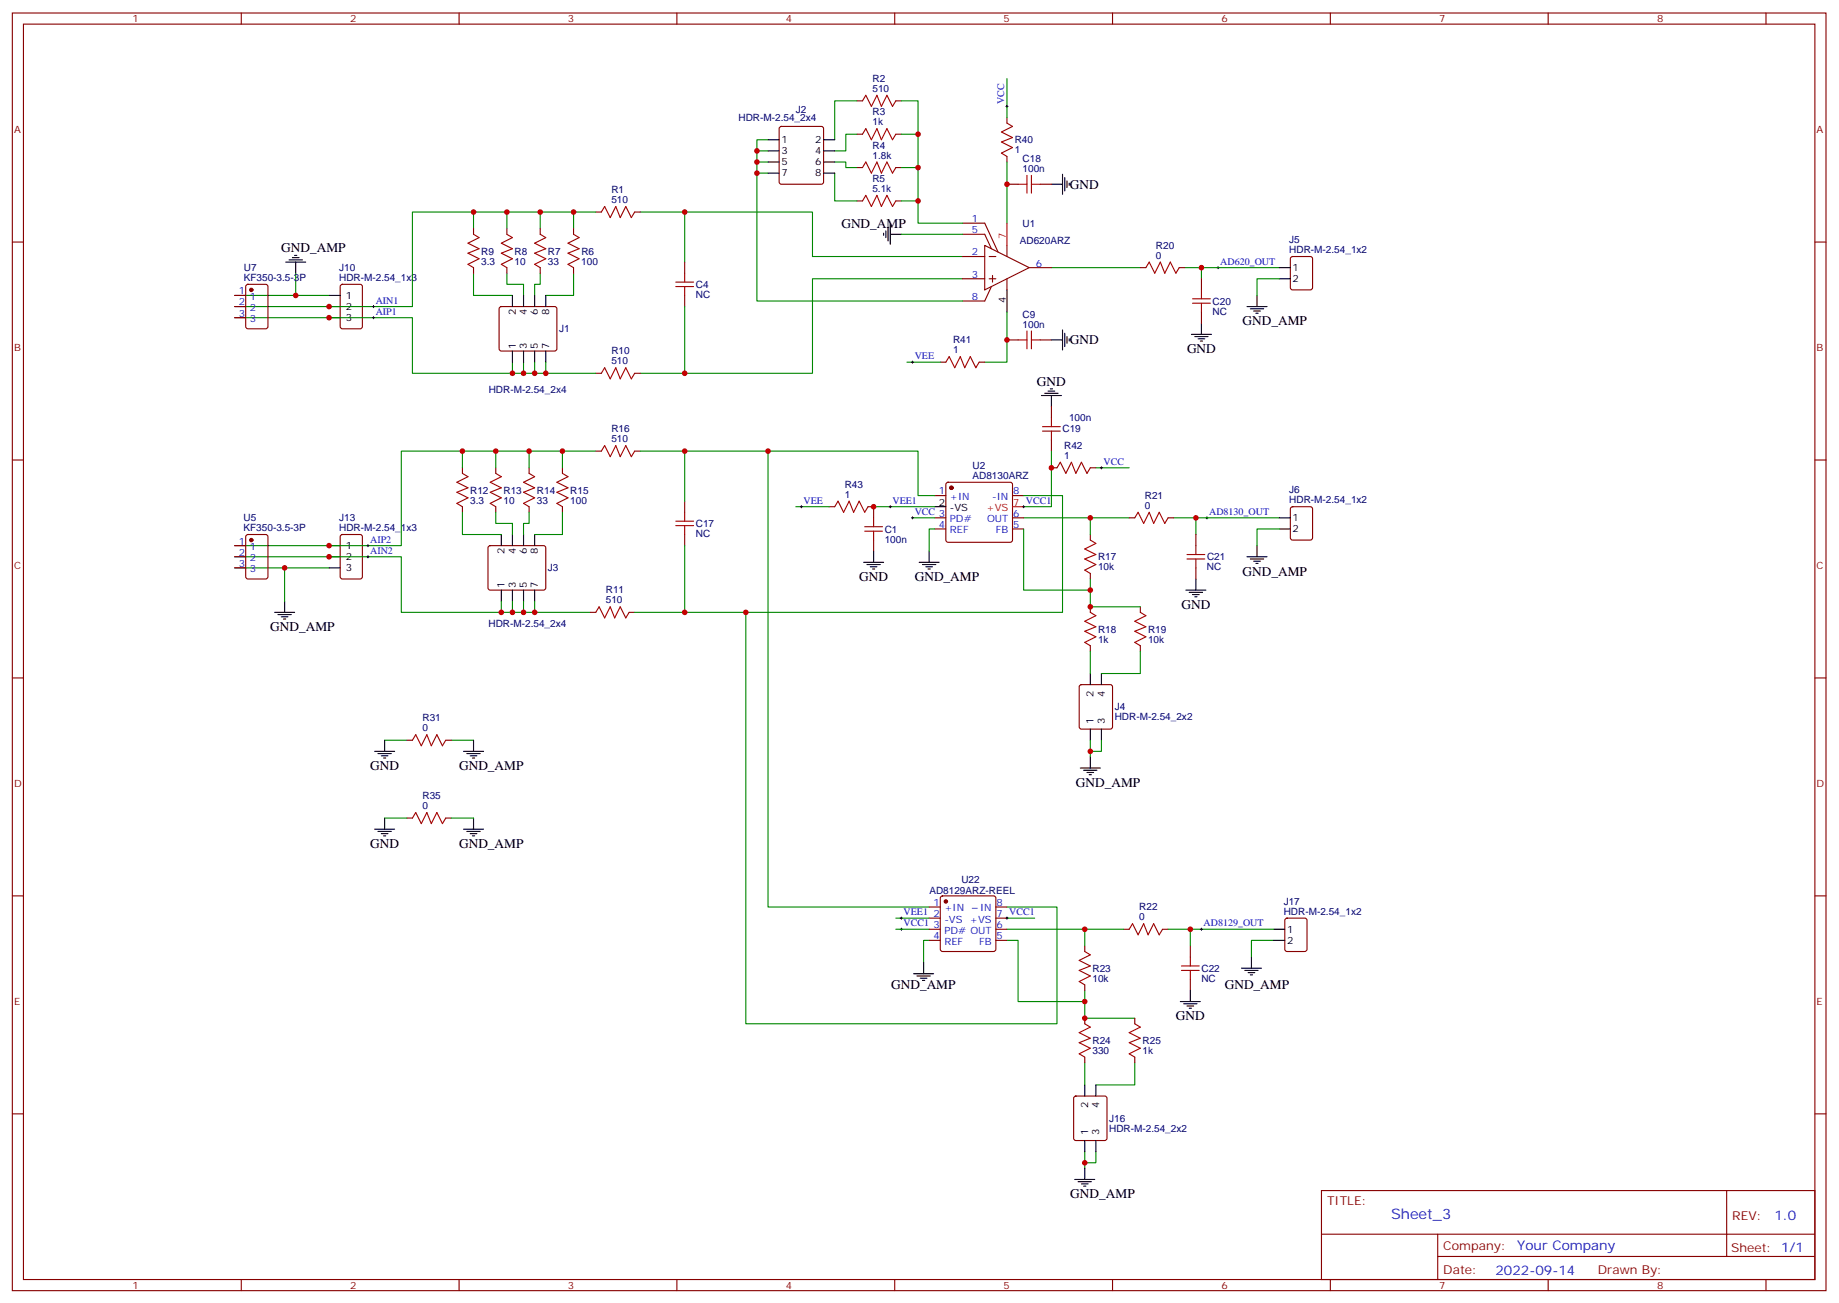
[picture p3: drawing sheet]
<svg xmlns="http://www.w3.org/2000/svg" width="584mm" height="413mm" viewBox="0 0 584 413" stroke-linecap="round" stroke-linejoin="round" font-family="sans-serif">
<g fill="none" stroke="#870000" stroke-width=".35">
<path d="M3.9 4.1h575.7v405.4h-575.7zM7.4 7.7h568.7v398.2h-568.7zM76.6 4.1v3.6M145.7 4.1v3.6M214.9 4.1v3.6M284 4.1v3.6M353.2 4.1v3.6M422.3 4.1v3.6M491.5 4.1v3.6M560.6 4.1v3.6M272 32h1.8M284.4 32h1.7"/>
<path d="M319.7 37.3v1.8M247.6 40.3l.4-.2h12.7l.5 .2 .2 .5v16.9l-.2 .5-.5 .3h-12.7l-.5-.3-.2-.5v-16.9zM272 42.6h1.8M272 53.2h1.8M284.4 42.6h1.7M284.4 53.2h1.7M319.7 58.5h3.5M319.7 49.6v1.8M330.2 58.5h3.6M3.9 76.8h3.5M150.3 72.6v1.7M160.9 72.6v1.7"/>
<path d="M171.5 72.6v1.7M182.1 72.6v1.7M189.1 67.3h1.8M201.5 67.3h1.7M272 63.7h1.8M284.4 63.7h1.7M305.5 74.3h7.1l2.1 4.6M305.5 70.8h7.1l4.2 9.2M312.6 77.9l14.1 7-14.1 7.1zM319.7 77.9v3.5M576.1 76.8h3.5M74.5 93.7h3.5"/>
<path d="M74.5 97.3h3.5M78.2 90.4l.5-.2h5.6l.7 .4 .1 13-.5 .7h-5.9l-.6-.4-.1-13zM108.2 90.4l.5-.2h5.6l.7 .4v13l-.4 .7h-5.9l-.7-.4v-13zM150.3 84.9v1.8M158.7 97.5l.4-.2h17l.5 .2 .2 .5v12.7l-.3 .5-.4 .2h-17l-.5-.3-.2-.4v-12.7zM160.9 84.9v1.8M171.5 84.9v1.8M182.1 84.9v1.8M217.3 83.1v3.6M217.3 93.7v3.6M305.5 88.4h7.1M305.5 81.4h7.1"/>
<path d="M314 88.4h2.1M314 81.4h2.1M314.7 90.9l-2.1 4.6h-7.1M315.1 87.4v2.1M319.7 88.4v3.6M326.7 84.9h7.1M362 84.9h1.7M374.3 84.9h1.8M381.4 88.4v3.6M381.4 99v3.6M409.8 81.6l.5-.2h5.7l.6 .4 .1 9.5-.5 .6-5.9 .1-.6-.5-.1-9.4zM74.5 100.8h3.5"/>
<path d="M189.1 118.4h1.8M201.5 118.4h1.7M298.5 114.9h1.7M310.8 114.9h1.8M319.7 107.8h3.5M330.2 107.8h3.6M333.8 129v3.5M333.8 139.6v3.5M3.9 145.9h3.5M146.8 148.4v1.8M157.4 148.4v1.8M168 148.4v1.8"/>
<path d="M178.5 148.4v1.8M189.1 143.1h1.8M201.5 143.1h1.7M217.3 159v3.5M296.7 157.2h3.5M300.5 153.2l.5-.2h19.7l.5 .2 .2 .5v17.6l-.2 .5-.5 .2h-19.7l-.5-.2-.3-.5v-17.6zM321.4 157.2h3.5M333.8 148.4h1.7M346.1 148.4h1.8M576.1 145.9h3.5M74.5 173.1h3.5M74.5 176.6h3.5"/>
<path d="M78.2 169.8l.5-.2h5.6l.7 .4 .1 13-.5 .6-5.9 .1-.6-.5-.1-12.9zM108.2 169.8l.5-.2h5.6l.7 .4v13l-.4 .6-5.9 .1-.7-.5v-12.9zM146.8 160.8v1.7M155.1 173.3l.5-.2h16.9l.5 .2 .2 .5v12.7l-.2 .5-.5 .2h-16.9l-.5-.2-.2-.5v-12.7zM157.4 160.8v1.7M168 160.8v1.7M178.5 160.8v1.7M217.3 169.6v3.5M263.2 160.8h1.8M275.6 160.8h1.7v3.5M277.3 171.3v3.6M296.7 164.3h3.5"/>
<path d="M296.7 167.8h3.5M321.4 164.3h3.5M321.4 167.8h3.5M346.1 169.6v1.7M358.5 164.3h1.7M370.8 164.3h1.8M379.6 169.6v3.5M409.8 161l.5-.2h5.7l.6 .4 .1 9.4-.5 .7h-5.9l-.6-.4-.1-9.4zM74.5 180.2h3.5M187.4 194.3h1.7M199.7 194.3h1.8M346.1 181.9v1.8"/>
<path d="M346.1 192.5v1.8M362 192.5v1.8M379.6 180.2v3.5M3.9 215.1h3.5M342.8 217.4l.5-.2h9.2l.5 .2 .2 .5v12.7l-.3 .5-.4 .2h-9.2l-.5-.2-.2-.5v-12.7zM346.1 204.9v1.7M362 204.9v1.7M576.1 215.1h3.5M129.2 234.8h1.7M141.5 234.8h1.8M129.2 259.5h1.7M141.5 259.5h1.8"/>
<path d="M3.9 284.2h3.5M295 294.8h3.5M295 287.8h3.5M295 291.3h3.5M295 298.3h3.5M298.7 284.4l.5-.2h16.2l.5 .2 .2 .5v16.3l-.2 .5-.5 .2h-16.2l-.5-.3-.2-.4v-16.3zM316.1 294.8h3.6M316.1 287.8h3.6M316.1 291.3h3.6M316.1 298.3h3.6M356.7 294.8h1.8M369 294.8h1.8"/>
<path d="M408.1 291.5l.5-.2h5.6l.6 .4 .1 9.5-.5 .6-5.8 .1-.7-.5-.1-9.4zM576.1 284.2h3.5M344.3 300.1v1.8M344.3 312.5v1.7M377.9 300.1v3.5M377.9 310.7v3.5M344.3 323v1.8M344.3 335.4v1.7M360.2 323v1.8M360.2 335.4v1.7M3.9 353.4h3.5M341.1 347.9l.4-.2h9.2l.5 .2 .2 .5v12.7l-.2 .5-.5 .2h-9.2l-.5-.2-.2-.5v-12.7z"/>
<path d="M576.1 353.4h3.5M419.5 377.7h156.6v28.2h-156.6zM548.1 377.7v20.9M419.5 391.6h156.5M456.4 398.6h119.6M456.4 391.6v14.1M76.6 405.9v3.6M145.7 405.9v3.6M214.9 405.9v3.6M284 405.9v3.6M353.2 405.9v3.6M422.3 405.9v3.6"/>
<path d="M491.5 405.9v3.6M560.6 405.9v3.6"/>
</g>
<g fill="none" stroke="#008700" stroke-width=".35">
<path d="M272 32h-7v12.3M286.1 32h5.3v31.7h-5.3M319.7 24.9v12.4M240.3 54.9h3.5M240.3 51.4h3.5M240.3 47.9h3.5M243.8 44.3h-3.5v51.2h65.2M265 51.4h3.5v1.8h3.5M265 54.9v8.8h7M272 42.6h-3.5v5.3h-3.5M286.1 53.2h5.3M286.1 42.6h5.3"/>
<path d="M319.7 51.4v19.4M150.3 72.6v-5.3h31.8v5.3M150.3 67.3h-19.4v30h-56.4M160.9 67.3v5.3M171.5 67.3v5.3M182.1 67.3h7M203.2 67.3h54.7v14.1h47.6M217.3 67.3v15.8M286.1 74.3h19.4M291.4 63.7v7.1h14.1M93.9 86.7v7h-19.4M93.9 93.7h10.6"/>
<path d="M150.3 86.7v7h12.4M160.9 86.7v3.5h5.3v3.5M171.5 86.7v3.5h-1.8v3.5M182.1 86.7v7h-8.9M217.3 97.3v21.1M305.5 88.4h-47.6v30h-54.7M319.7 99v15.9h-7.1M333.8 84.9h28.2M376.1 84.9h30M381.4 84.9v3.5M406.1 88.4h-7.1v5.3M74.5 100.8h56.4v17.6h31.8"/>
<path d="M162.7 114.9v3.5h26.4M166.2 114.9v3.5M169.7 114.9v3.5M173.2 114.9v3.5M287.9 114.9h10.6M146.8 143.1h-19.4v30h-52.9M146.8 148.4v-5.3h31.7v5.3M157.4 143.1v5.3M168 143.1v5.3M178.5 143.1h10.6M203.2 143.1h88.2v14.1h5.3M217.3 143.1v15.9"/>
<path d="M243.8 143.1v144.7h51.2M324.9 157.2h12.4v37.1h-135.8M333.8 143.1v17.7h-8.9M347.9 148.4h10.6M74.5 176.6h52.9v17.7h31.7M146.8 162.5v7.1h12.3M157.4 162.5v3.6h5.3v3.5M168 162.5v3.6h-1.8v3.5M178.5 162.5v7.1h-8.8M217.3 173.1v21.2M252.6 160.8h10.6M277.3 160.8h19.4"/>
<path d="M289.7 164.3h7M296.7 167.8h-1.7v7.1M324.9 164.3h33.6M324.9 167.8v19.4h21.2v-3.5M346.1 164.3v5.3M372.6 164.3h33.5M379.6 164.3v5.3M406.1 167.8h-7.1v5.3M74.5 180.2h15.8v10.5M90.3 180.2h14.2M159.1 190.7v3.6h28.3M162.7 190.7v3.6"/>
<path d="M166.2 190.7v3.6M169.7 190.7v3.6M236.7 194.3v130.5h98.8v-37h-15.8M346.1 187.2v5.3h15.9M346.1 206.6v7.1M362 206.6v7.1h-12.4M122.1 234.8h7.1M143.3 234.8h7M346.1 234.8v5.3M349.6 234.8v3.6h-3.5M122.1 259.5h7.1M143.3 259.5h7"/>
<path d="M284.4 294.8h10.6M284.4 291.3h10.6M295 298.3h-1.8v7.1M319.7 298.3h3.5v19.4h21.1v-3.5M319.7 294.8h37M319.7 291.3h8.8M344.3 294.8v5.3M370.8 294.8h33.5M377.9 294.8v5.3M404.3 298.3h-7v5.3M344.3 317.7v5.3h15.9M344.3 337.1v7.1"/>
<path d="M360.2 337.1v7.1h-12.3M344.3 365.4v5.3M347.9 365.4v3.5h-3.6"/>
</g>
<g fill="none" stroke="#000" stroke-width=".32">
<path d="M319.3 33.8h.7M319.7 33.4v.7M118.2 97.3h.7M118.6 96.9v.7M386.3 84.9h.7M386.7 84.6v.7M118.2 100.8h.7M118.6 100.4v.7M289.3 114.9h.7M289.7 114.5v.8M349.3 148.4h.7M349.6 148.1v.7"/>
<path d="M116.5 173.1h.7M116.5 176.6h.7M116.8 172.8v.7M116.8 176.3v.7M254 160.8h.7M254.4 160.4v.7M282.3 160.8h.7M282.6 160.4v.7M289.3 164.3h.7M289.7 163.9v.7M324.6 160.8h.7M324.9 160.4v.7"/>
<path d="M382.8 164.3h.7M383.2 163.9v.7M285.8 294.8h.7M285.8 291.3h.7M286.1 290.9v.7M286.1 294.5v.7M319.3 291.3h.7M319.7 290.9v.7M381 294.8h.7M381.4 294.5v.7"/>
</g>
<g fill="none" stroke="#000" stroke-width=".35">
<path d="M243.8 44.3h3.5M243.8 47.9h3.5M243.8 51.4h3.5M243.8 54.9h3.5M261.4 44.3h3.6M261.4 47.9h3.6M261.4 51.4h3.6M261.4 54.9h3.6M333.8 58.5h3.5M337.3 55.3v6.3M338 56.3v4.3M338.7 57.4v2.1"/>
<path d="M339.4 58.1v.7M280.5 74v.7M281.2 73.3v2.1M281.9 72.2v4.2M282.6 74.3h3.5M282.6 71.2v6.3M90.7 83.1h6.3M91.8 82.4h4.2M92.8 81.7h2.1M93.5 81h.7M93.9 83.1v3.6M104.5 93.7h3.5"/>
<path d="M104.5 97.3h3.5M162.7 93.7v3.6M166.2 93.7v3.6M169.7 93.7v3.6M173.2 93.7v3.6M319.7 92v7M395.9 97.3h6.3M396.9 98h4.2M398 98.7h2.1M398.7 99.4h.7M399 93.7v3.6M406.1 84.9h3.5"/>
<path d="M406.1 88.4h3.5M104.5 100.8h3.5M162.7 111.4v3.5M166.2 111.4v3.5M169.7 111.4v3.5M173.2 111.4v3.5M333.8 107.8h3.5M337.3 104.7v6.3M338 105.7v4.3M338.7 106.8v2.1M339.4 107.5v.7M378.2 106.1h6.4"/>
<path d="M379.3 106.8h4.2M380.3 107.5h2.1M381 108.2h.7M381.4 102.6v3.5M330.6 125.5h6.3M331.6 124.8h4.3M332.7 124.1h2.1M333.4 123.4h.7M333.8 125.5v3.5M104.5 173.1h3.5M104.5 176.6h3.5M159.1 169.6v3.5"/>
<path d="M162.7 169.6v3.5M166.2 169.6v3.5M169.7 169.6v3.5M274.1 178.4h6.4M275.2 179.1h4.2M276.3 179.8h2.1M277.3 174.9v3.5M291.8 178.4h6.3M292.8 179.1h4.3M293.9 179.8h2.1M295 174.9v3.5M296.7 160.8h3.5"/>
<path d="M395.9 176.6h6.3M396.9 177.3h4.2M398 178h2.1M398.7 178.8h.7M399 173.1v3.5M406.1 164.3h3.5M406.1 167.8h3.5M87.2 194.3h6.3M88.2 195h4.3M89.3 195.7h2.1M90 196.4h.7M90.3 190.7v3.6"/>
<path d="M104.5 180.2h3.5M159.1 187.2v3.5M162.7 187.2v3.5M166.2 187.2v3.5M169.7 187.2v3.5M277 180.5h.7M294.6 180.5h.7M376.4 187.2h6.4M377.5 187.9h4.2M378.6 188.6h2.1M379.3 189.3h.7M379.6 183.7v3.5"/>
<path d="M346.1 213.7v3.5M349.6 213.7v3.5M118.9 238.4h6.4M120 239.1h4.2M121 239.8h2.2M122.1 234.8v3.6M147.1 238.4h6.4M148.2 239.1h4.2M149.3 239.8h2.1M150.3 234.8v3.6M346.1 231.3v3.5M349.6 231.3v3.5"/>
<path d="M121.7 240.5h.7M122.1 259.5v3.6M150 240.5h.7M150.3 259.5v3.6M342.9 243.7h6.4M344 244.4h4.2M345.1 245.1h2.1M345.8 245.8h.7M346.1 240.1v3.6M118.9 263.1h6.4M120 263.8h4.2M121 264.5h2.2"/>
<path d="M121.7 265.2h.7M147.1 263.1h6.4M148.2 263.8h4.2M149.3 264.5h2.1M150 265.2h.7M404.3 294.8h3.5M404.3 298.3h3.5M290 308.9h6.4M291.1 309.6h4.2M292.1 310.3h2.2M292.8 311h.7M293.2 305.4v3.5"/>
<path d="M374.7 317.7h6.3M375.7 318.5h4.3M376.8 319.2h2.1M377.5 319.9h.7M377.9 314.2v3.5M394.1 307.2h6.3M395.1 307.9h4.3M396.2 308.6h2.1M396.9 309.3h.7M397.3 303.6v3.6M344.3 344.2v3.5M347.9 344.2v3.5"/>
<path d="M341.2 374.2h6.3M342.2 374.9h4.3M343.3 375.6h2.1M344 376.3h.7M344.3 361.8v3.6M344.3 370.7v3.5M347.9 361.8v3.6"/>
</g>
<g fill="none" stroke="#a10000" stroke-width=".35">
<path d="M273.8 32l1-1.8 1.8 3.6 1.8-3.6 1.4 3.6 1.8-3.6 1.7 3.6 1.1-1.8M319.7 39.1l1.7 1-3.5 1.8 3.5 1.7-3.5 1.4 3.5 1.8-3.5 1.8 1.8 1M273.8 42.6l1-1.8 1.8 3.5 1.8-3.5 1.4 3.5 1.8-3.5 1.7 3.5 1.1-1.7M273.8 53.2l1-1.8 1.8 3.5 1.8-3.5 1.4 3.5 1.8-3.5 1.7 3.5 1.1-1.7M323.2 58.5h2.8M326 55.6v5.7M327.4 55.6v5.7M327.4 58.5h2.8M150.3 74.3l1.8 1.1-3.5 1.8 3.5 1.7-3.5 1.4 3.5 1.8-3.5 1.8 1.7 1M160.9 74.3l1.8 1.1-3.6 1.8 3.6 1.7-3.6 1.4 3.6 1.8-3.6 1.8 1.8 1M171.5 74.3l1.7 1.1-3.5 1.8 3.5 1.7-3.5 1.4 3.5 1.8-3.5 1.8 1.8 1M182.1 74.3l1.7 1.1-3.5 1.8 3.5 1.7-3.5 1.4 3.5 1.8-3.5 1.8 1.8 1"/>
<path d="M190.9 67.3l1-1.8 1.8 3.5 1.8-3.5 1.4 3.5 1.7-3.5 1.8 3.5 1.1-1.7M273.8 63.7l1-1.7 1.8 3.5 1.8-3.5 1.4 3.5 1.8-3.5 1.7 3.5 1.1-1.8M214.5 90.9h5.7M214.5 89.5h5.7M217.3 86.7v2.8M217.3 90.9v2.8M363.7 84.9l1.1-1.8 1.8 3.6 1.7-3.6 1.4 3.6 1.8-3.6 1.8 3.6 1-1.8M378.6 94.8h5.6M378.6 96.2h5.6M381.4 92v2.8M381.4 96.2v2.8M190.9 118.4l1-1.7 1.8 3.5 1.8-3.5 1.4 3.5 1.7-3.5 1.8 3.5 1.1-1.8"/>
<path d="M300.2 114.9l1.1-1.8 1.8 3.6 1.7-3.6 1.4 3.6 1.8-3.6 1.8 3.6 1-1.8M323.2 107.8h2.8M326 105v5.7M327.4 105v5.7M327.4 107.8h2.8M330.9 136.8h5.7M330.9 135.4h5.7M333.8 132.5v2.9M333.8 136.8v2.8M146.8 150.2l1.8 1-3.6 1.8 3.6 1.8-3.6 1.4 3.6 1.7-3.6 1.8 1.8 1.1M157.4 150.2l1.7 1-3.5 1.8 3.5 1.8-3.5 1.4 3.5 1.7-3.5 1.8 1.8 1.1M168 150.2l1.7 1-3.5 1.8 3.5 1.8-3.5 1.4 3.5 1.7-3.5 1.8 1.8 1.1"/>
<path d="M178.5 150.2l1.8 1-3.5 1.8 3.5 1.8-3.5 1.4 3.5 1.7-3.5 1.8 1.7 1.1M190.9 143.1l1-1.7 1.8 3.5 1.8-3.5 1.4 3.5 1.7-3.5 1.8 3.5 1.1-1.8M335.5 148.4l1.1-1.8 1.7 3.6 1.8-3.6 1.4 3.6 1.8-3.6 1.8 3.6 1-1.8M214.5 166.8h5.7M214.5 165.3h5.7M217.3 162.5v2.8M217.3 166.8v2.8M265 160.8l1-1.8 1.8 3.5 1.8-3.5 1.4 3.5 1.7-3.5 1.8 3.5 1.1-1.7M274.5 168.5h5.6M274.5 167.1h5.6M277.3 164.3v2.8M277.3 168.5v2.8"/>
<path d="M346.1 171.3l1.8 1.1-3.6 1.8 3.6 1.7-3.6 1.4 3.6 1.8-3.6 1.8 1.8 1M360.2 164.3l1.1-1.8 1.7 3.6 1.8-3.6 1.4 3.6 1.8-3.6 1.7 3.6 1.1-1.8M376.8 177.3h5.6M376.8 175.9h5.6M379.6 173.1v2.8M379.6 177.3v2.9M189.1 194.3l1.1-1.8 1.7 3.5 1.8-3.5 1.4 3.5 1.8-3.5 1.7 3.5 1.1-1.7M346.1 194.3l1.8 1-3.6 1.8 3.6 1.8-3.6 1.4 3.6 1.7-3.6 1.8 1.8 1.1M362 194.3l1.7 1-3.5 1.8 3.5 1.8-3.5 1.4 3.5 1.7-3.5 1.8 1.8 1.1M130.9 234.8l1.1-1.7 1.7 3.5 1.8-3.5 1.4 3.5 1.8-3.5 1.7 3.5 1.1-1.8M130.9 259.5l1.1-1.7 1.7 3.5 1.8-3.5 1.4 3.5 1.8-3.5 1.7 3.5 1.1-1.8M358.5 294.8l1-1.7 1.8 3.5 1.7-3.5 1.5 3.5 1.7-3.5 1.8 3.5 1-1.8"/>
<path d="M344.3 301.9l1.8 1-3.5 1.8 3.5 1.8-3.5 1.4 3.5 1.7-3.5 1.8 1.7 1.1M375 307.9h5.7M375 306.5h5.7M377.9 303.6v2.9M377.9 307.9v2.8M344.3 324.8l1.8 1.1-3.5 1.7 3.5 1.8-3.5 1.4 3.5 1.8-3.5 1.7 1.7 1.1M360.2 324.8l1.8 1.1-3.5 1.7 3.5 1.8-3.5 1.4 3.5 1.8-3.5 1.7 1.7 1.1"/>
</g>
<path d="M319.7 70.8v7.1M321.4 160.8h3.5" fill="none" stroke="#f00" stroke-width=".35"/>
<g fill="#870000" stroke="#870000" stroke-width=".35">
<circle cx="302" cy="154.8" r=".53"/>
<circle cx="79.8" cy="92" r=".53"/>
<circle cx="79.8" cy="171.3" r=".53"/>
<circle cx="300.2" cy="286" r=".53"/>
</g>
<g fill="#c00">
<circle cx="236.7" cy="194.3" r=".88"/>
<circle cx="243.8" cy="143.1" r=".88"/>
<circle cx="344.3" cy="368.9" r=".88"/>
<circle cx="344.3" cy="323" r=".88"/>
<circle cx="344.3" cy="317.7" r=".88"/>
<circle cx="344.3" cy="294.8" r=".88"/>
<circle cx="377.9" cy="294.8" r=".88"/>
<circle cx="381.4" cy="84.9" r=".88"/>
<circle cx="379.6" cy="164.3" r=".88"/>
<circle cx="90.3" cy="180.2" r=".88"/>
<circle cx="104.5" cy="176.6" r=".88"/>
<circle cx="104.5" cy="173.1" r=".88"/>
<circle cx="93.9" cy="93.7" r=".88"/>
<circle cx="104.5" cy="97.3" r=".88"/>
<circle cx="104.5" cy="100.8" r=".88"/>
<circle cx="291.4" cy="53.2" r=".88"/>
<circle cx="291.4" cy="42.6" r=".88"/>
<circle cx="291.4" cy="63.7" r=".88"/>
<circle cx="240.3" cy="54.9" r=".88"/>
<circle cx="240.3" cy="51.4" r=".88"/>
<circle cx="240.3" cy="47.9" r=".88"/>
<circle cx="160.9" cy="67.3" r=".88"/>
<circle cx="171.5" cy="67.3" r=".88"/>
<circle cx="182.1" cy="67.3" r=".88"/>
<circle cx="166.2" cy="118.4" r=".88"/>
<circle cx="169.7" cy="118.4" r=".88"/>
<circle cx="173.2" cy="118.4" r=".88"/>
<circle cx="150.3" cy="67.3" r=".88"/>
<circle cx="162.7" cy="118.4" r=".88"/>
<circle cx="159.1" cy="194.3" r=".88"/>
<circle cx="146.8" cy="143.1" r=".88"/>
<circle cx="169.7" cy="194.3" r=".88"/>
<circle cx="166.2" cy="194.3" r=".88"/>
<circle cx="162.7" cy="194.3" r=".88"/>
<circle cx="178.5" cy="143.1" r=".88"/>
<circle cx="168" cy="143.1" r=".88"/>
<circle cx="157.4" cy="143.1" r=".88"/>
<circle cx="346.1" cy="164.3" r=".88"/>
<circle cx="346.1" cy="187.2" r=".88"/>
<circle cx="346.1" cy="192.5" r=".88"/>
<circle cx="346.1" cy="238.4" r=".88"/>
<circle cx="217.3" cy="118.4" r=".88"/>
<circle cx="217.3" cy="67.3" r=".88"/>
<circle cx="217.3" cy="143.1" r=".88"/>
<circle cx="217.3" cy="194.3" r=".88"/>
<circle cx="319.7" cy="107.8" r=".88"/>
<circle cx="319.7" cy="58.5" r=".88"/>
<circle cx="333.8" cy="148.4" r=".88"/>
<circle cx="277.3" cy="160.8" r=".88"/>
</g>
<text font-size="4.6" fill="#00f" x="441.6" y="386.7">Sheet_3</text>
<g font-size="4.2">
<text x="339.6" y="59.9">GND</text>
<text x="267.1" y="72.2">GND_AMP</text>
<text x="89.3" y="79.9">GND_AMP</text>
<text x="394.4" y="103.3">GND_AMP</text>
<text x="339.6" y="109.3">GND</text>
<text x="376.8" y="112.1">GND</text>
<text x="329.2" y="122.3">GND</text>
<text x="272.7" y="184.4">GND</text>
<text x="290.4" y="184.4">GND_AMP</text>
<text x="394.4" y="182.6">GND_AMP</text>
<text x="375" y="193.2">GND</text>
<text x="85.8" y="200.3">GND_AMP</text>
<text x="117.5" y="244.4">GND</text>
<text x="145.7" y="244.4">GND_AMP</text>
<text x="341.5" y="249.7">GND_AMP</text>
<text x="117.5" y="269.1">GND</text>
<text x="145.7" y="269.1">GND_AMP</text>
<text x="282.9" y="313.8">GND_AMP</text>
<text x="388.8" y="313.9">GND_AMP</text>
<text x="373.3" y="323.7">GND</text>
<text x="339.8" y="380.2">GND_AMP</text>
</g>
<g font-size="4.2" fill="#00f">
<text x="563.3" y="387">1.0</text>
<text x="481.7" y="396.5">Your Company</text>
<text x="474.7" y="404.3">2022-09-14</text>
</g>
<g font-size="3.9" fill="#800">
<text x="421.3" y="382.3">TITLE:</text>
<text x="549.9" y="387">REV:</text>
<text x="458.2" y="396.5">Company:</text>
<text x="549.5" y="397.1">Sheet: 1/1</text>
<text x="458.2" y="404.2">Date:</text>
<text x="507.2" y="404.3">Drawn By:</text>
</g>
<g font-size="3.2" fill="#800">
<text x="42" y="7.1">1</text>
<text x="111.2" y="7.1">2</text>
<text x="180.3" y="7.1">3</text>
<text x="249.4" y="7.1">4</text>
<text x="318.6" y="7.1">5</text>
<text x="387.7" y="7.1">6</text>
<text x="456.9" y="7.1">7</text>
<text x="526" y="7.1">8</text>
<text x="4.4" y="42.2">A</text>
<text x="576.7" y="42.2">A</text>
<text x="4.4" y="111.4">B</text>
<text x="576.7" y="111.4">B</text>
<text x="4.4" y="180.5">C</text>
<text x="576.7" y="180.5">C</text>
<text x="4.4" y="249.7">D</text>
<text x="576.7" y="249.7">D</text>
<text x="4.4" y="318.8">E</text>
<text x="576.7" y="318.8">E</text>
<text x="42" y="408.9">1</text>
<text x="111.2" y="408.9">2</text>
<text x="180.3" y="408.9">3</text>
<text x="249.4" y="408.9">4</text>
<text x="318.6" y="408.9">5</text>
<text x="387.7" y="408.9">6</text>
<text x="456.9" y="408.9">7</text>
<text x="526" y="408.9">8</text>
</g>
<g font-size="3.2" fill="#000080">
<text x="277" y="29.2">510</text>
<text x="277" y="26">R2</text>
<text x="252.7" y="35.9">J2</text>
<text x="234.4" y="38.4">HDR-M-2.54_2x4</text>
<text x="277" y="39.8">1k</text>
<text x="277" y="36.6">R3</text>
<text x="277" y="47.2">R4</text>
<text x="322.1" y="45.5">R40</text>
<text x="277" y="50.3">1.8k</text>
<text x="322.1" y="48.7">1</text>
<text x="324.6" y="51.4">C18</text>
<text x="276.9" y="57.7">R5</text>
<text x="324.6" y="54.6">100n</text>
<text x="194.1" y="64.5">510</text>
<text x="194.1" y="61.2">R1</text>
<text x="276.9" y="60.9">5.1k</text>
<text x="324.6" y="72">U1</text>
<text x="323.7" y="77.3">AD620ARZ</text>
<text x="409.3" y="77.2">J5</text>
<text x="152.8" y="83.9">3.3</text>
<text x="152.8" y="80.8">R9</text>
<text x="163.4" y="83.9">10</text>
<text x="163.4" y="80.8">R8</text>
<text x="174" y="83.9">33</text>
<text x="174" y="80.8">R7</text>
<text x="184.5" y="83.9">100</text>
<text x="184.5" y="80.8">R6</text>
<text x="366.9" y="82.1">0</text>
<text x="366.9" y="78.9">R20</text>
<text x="409.3" y="80.3">HDR-M-2.54_1x2</text>
<text x="77.4" y="89.1">KF350-3.5-3P</text>
<text x="77.4" y="86">U7</text>
<text x="107.7" y="89.1">HDR-M-2.54_1x3</text>
<text x="107.7" y="85.9">J10</text>
<text x="220.9" y="94.6">NC</text>
<text x="220.9" y="91.3">C4</text>
<text x="324.6" y="100.7">C9</text>
<text x="384.9" y="99.8">NC</text>
<text x="384.9" y="96.6">C20</text>
<text x="177.5" y="105.5">J1</text>
<text x="324.6" y="104">100n</text>
<text x="194.1" y="112.4">R10</text>
<text x="302.5" y="112.1">1</text>
<text x="302.5" y="108.9">R41</text>
<text x="194.1" y="115.6">510</text>
<text x="155.2" y="124.8">HDR-M-2.54_2x4</text>
<text x="194.1" y="137.1">R16</text>
<text x="337.3" y="137.2">C19</text>
<text x="339.4" y="133.7">100n</text>
<text x="194.1" y="140.3">510</text>
<text x="337.8" y="142.4">R42</text>
<text x="308.7" y="148.7">U2</text>
<text x="337.8" y="145.6">1</text>
<text x="268.2" y="154.8">R43</text>
<text x="308.7" y="151.9">AD8130ARZ</text>
<text x="149.3" y="159.8">3.3</text>
<text x="149.3" y="156.6">R12</text>
<text x="159.8" y="159.8">10</text>
<text x="159.8" y="156.6">R13</text>
<text x="170.4" y="159.8">33</text>
<text x="170.4" y="156.6">R14</text>
<text x="181" y="159.8">100</text>
<text x="181" y="156.6">R15</text>
<text x="268.2" y="157.9">1</text>
<text x="363.4" y="161.5">0</text>
<text x="363.4" y="158.3">R21</text>
<text x="409.3" y="159.7">HDR-M-2.54_1x2</text>
<text x="409.3" y="156.5">J6</text>
<text x="77.3" y="165.3">U5</text>
<text x="107.7" y="165.4">J13</text>
<text x="220.9" y="167.2">C17</text>
<text x="77.3" y="168.5">KF350-3.5-3P</text>
<text x="107.7" y="168.5">HDR-M-2.54_1x3</text>
<text x="220.9" y="170.4">NC</text>
<text x="280.8" y="172.1">100n</text>
<text x="280.8" y="169">C1</text>
<text x="348.6" y="177.8">R17</text>
<text x="383.2" y="177.8">C21</text>
<text x="174" y="181.3">J3</text>
<text x="348.6" y="181">10k</text>
<text x="383.2" y="181">NC</text>
<text x="192.3" y="191.5">510</text>
<text x="192.3" y="188.2">R11</text>
<text x="155.1" y="198.9">HDR-M-2.54_2x4</text>
<text x="348.6" y="203.9">1k</text>
<text x="348.6" y="200.7">R18</text>
<text x="364.5" y="203.9">10k</text>
<text x="364.5" y="200.7">R19</text>
<text x="353.9" y="225.4">J4</text>
<text x="134.1" y="232">0</text>
<text x="134.1" y="228.8">R31</text>
<text x="353.9" y="228.6">HDR-M-2.54_2x2</text>
<text x="134.1" y="256.7">0</text>
<text x="134.1" y="253.5">R35</text>
<text x="305.2" y="280">U22</text>
<text x="295" y="283.6">AD8129ARZ-REEL</text>
<text x="407.5" y="287.1">J17</text>
<text x="361.6" y="292">0</text>
<text x="361.6" y="288.8">R22</text>
<text x="407.5" y="290.2">HDR-M-2.54_1x2</text>
<text x="346.8" y="311.5">10k</text>
<text x="346.8" y="308.3">R23</text>
<text x="381.4" y="311.5">NC</text>
<text x="381.4" y="308.3">C22</text>
<text x="346.8" y="334.4">330</text>
<text x="346.8" y="331.2">R24</text>
<text x="362.7" y="334.4">1k</text>
<text x="362.7" y="331.2">R25</text>
<text x="352.1" y="359.1">HDR-M-2.54_2x2</text>
<text x="352.1" y="355.9">J16</text>
</g>
<g font-size="3.2" fill="#00f">
<text x="318.8" y="33.1" transform="rotate(-90 318.8 33.1)">VCC</text>
<text x="308.5" y="70.4">1</text>
<text x="308.5" y="74">5</text>
<text x="308.5" y="81">2</text>
<text x="308.5" y="88.1">3</text>
<text x="328.8" y="84.6">6</text>
<text x="387.4" y="84">AD620_OUT</text>
<text x="75.8" y="93.4">1</text>
<text x="79.3" y="95.1">1</text>
<text x="308.5" y="95.1">8</text>
<text x="75.8" y="96.9">2</text>
<text x="75.8" y="100.4">3</text>
<text x="79.3" y="98.7">2</text>
<text x="119.3" y="96.4">AIN1</text>
<text x="119.3" y="99.9">AIP1</text>
<text x="79.3" y="102.2">3</text>
<text x="290.4" y="114">VEE</text>
<text x="350.3" y="147.5">VCC</text>
<text x="255.1" y="159.9">VEE</text>
<text x="283.3" y="159.9">VEE1</text>
<text x="298.1" y="156.9">1</text>
<text x="301.6" y="158.6">+IN</text>
<text x="315" y="158.6">-IN</text>
<text x="321.6" y="156.9">8</text>
<text x="290.4" y="163.4">VCC 3</text>
<text x="298.1" y="167.5">4</text>
<text x="301.6" y="165.7">PD#</text>
<text x="313.3" y="165.7">OUT</text>
<text x="321.6" y="167.5">5</text>
<text x="321.6" y="163.9">6</text>
<text x="383.9" y="163.4">AD8130_OUT</text>
<text x="75.8" y="172.8">1</text>
<text x="117.5" y="172.2">AIP2</text>
<text x="301.6" y="169.2">REF</text>
<text x="316.1" y="169.2">FB</text>
<text x="75.8" y="176.3">2</text>
<text x="75.8" y="179.8">3</text>
<text x="79.3" y="174.5">1</text>
<text x="79.3" y="178">2</text>
<text x="117.5" y="175.8">AIN2</text>
<text x="79.3" y="181.6">3</text>
<text x="296.3" y="287.4">1</text>
<text x="316.3" y="287.4">8</text>
<text x="286.8" y="293.9">VCC1</text>
<text x="286.8" y="290.4">VEE1</text>
<text x="296.3" y="290.9">2</text>
<text x="299.8" y="289.2">+IN</text>
<text x="299.8" y="292.7">-VS</text>
<text x="307.9" y="292.7">+VS</text>
<text x="311.1" y="289.2">IN</text>
<text x="316.3" y="290.9">7 VCC1</text>
<text x="382.1" y="293.9">AD8129_OUT</text>
<text x="296.3" y="294.5">3</text>
<text x="296.3" y="298">4</text>
<text x="299.8" y="296.2">PD# OUT</text>
<text x="299.8" y="299.8">REF</text>
<text x="310.8" y="299.8">FB</text>
<text x="316.3" y="298">5</text>
<text x="316.3" y="294.5">6</text>
</g>
<g font-size="3.2">
<text x="248" y="45.4">1</text>
<text x="258.7" y="45.4">2</text>
<text x="248" y="48.9">3</text>
<text x="248" y="52.5">5</text>
<text x="258.7" y="48.9">4</text>
<text x="258.7" y="52.5">6</text>
<text x="248" y="56">7</text>
<text x="258.7" y="56">8</text>
<text x="410.3" y="86">1</text>
<text x="410.3" y="89.5">2</text>
<text x="109.7" y="94.8">1</text>
<text x="109.7" y="101.8">3</text>
<text x="109.7" y="98.3">2</text>
<text x="163.7" y="100" transform="rotate(-90 163.7 100)">2</text>
<text x="167.3" y="100" transform="rotate(-90 167.3 100)">4</text>
<text x="170.8" y="100" transform="rotate(-90 170.8 100)">6</text>
<text x="174.3" y="100" transform="rotate(-90 174.3 100)">8</text>
<text x="319.3" y="96.1" transform="rotate(-90 319.3 96.1)">4</text>
<text x="163.7" y="110.7" transform="rotate(-90 163.7 110.7)">1</text>
<text x="167.3" y="110.7" transform="rotate(-90 167.3 110.7)">3</text>
<text x="170.8" y="110.7" transform="rotate(-90 170.8 110.7)">5</text>
<text x="174.3" y="110.7" transform="rotate(-90 174.3 110.7)">7</text>
<text x="298.1" y="160.4">2</text>
<text x="301.6" y="162.2">-VS</text>
<text x="410.3" y="165.3">1</text>
<text x="410.3" y="168.9">2</text>
<text x="109.7" y="174.2">1</text>
<text x="109.7" y="177.7">2</text>
<text x="160.2" y="175.8" transform="rotate(-90 160.2 175.8)">2</text>
<text x="163.7" y="175.8" transform="rotate(-90 163.7 175.8)">4</text>
<text x="167.3" y="175.8" transform="rotate(-90 167.3 175.8)">6</text>
<text x="170.8" y="175.8" transform="rotate(-90 170.8 175.8)">8</text>
<text x="109.7" y="181.2">3</text>
<text x="160.2" y="186.5" transform="rotate(-90 160.2 186.5)">1</text>
<text x="163.7" y="186.5" transform="rotate(-90 163.7 186.5)">3</text>
<text x="167.3" y="186.5" transform="rotate(-90 167.3 186.5)">5</text>
<text x="170.8" y="186.5" transform="rotate(-90 170.8 186.5)">7</text>
<text x="347.2" y="221" transform="rotate(-90 347.2 221)">2</text>
<text x="350.7" y="221" transform="rotate(-90 350.7 221)">4</text>
<text x="347.2" y="229.6" transform="rotate(-90 347.2 229.6)">1</text>
<text x="350.7" y="229.6" transform="rotate(-90 350.7 229.6)">3</text>
<text x="408.6" y="295.9">1</text>
<text x="408.6" y="299.4">2</text>
<text x="345.4" y="351.5" transform="rotate(-90 345.4 351.5)">2</text>
<text x="348.9" y="351.5" transform="rotate(-90 348.9 351.5)">4</text>
<text x="345.4" y="360.1" transform="rotate(-90 345.4 360.1)">1</text>
<text x="348.9" y="360.1" transform="rotate(-90 348.9 360.1)">3</text>
</g>
<g font-size="3.2" fill="#f00">
<text x="319.3" y="75.7" transform="rotate(-90 319.3 75.7)">7</text>
<text x="321.6" y="160.4">7 VCC1</text>
<text x="313.2" y="162.2">+VS</text>
</g>
</svg>
